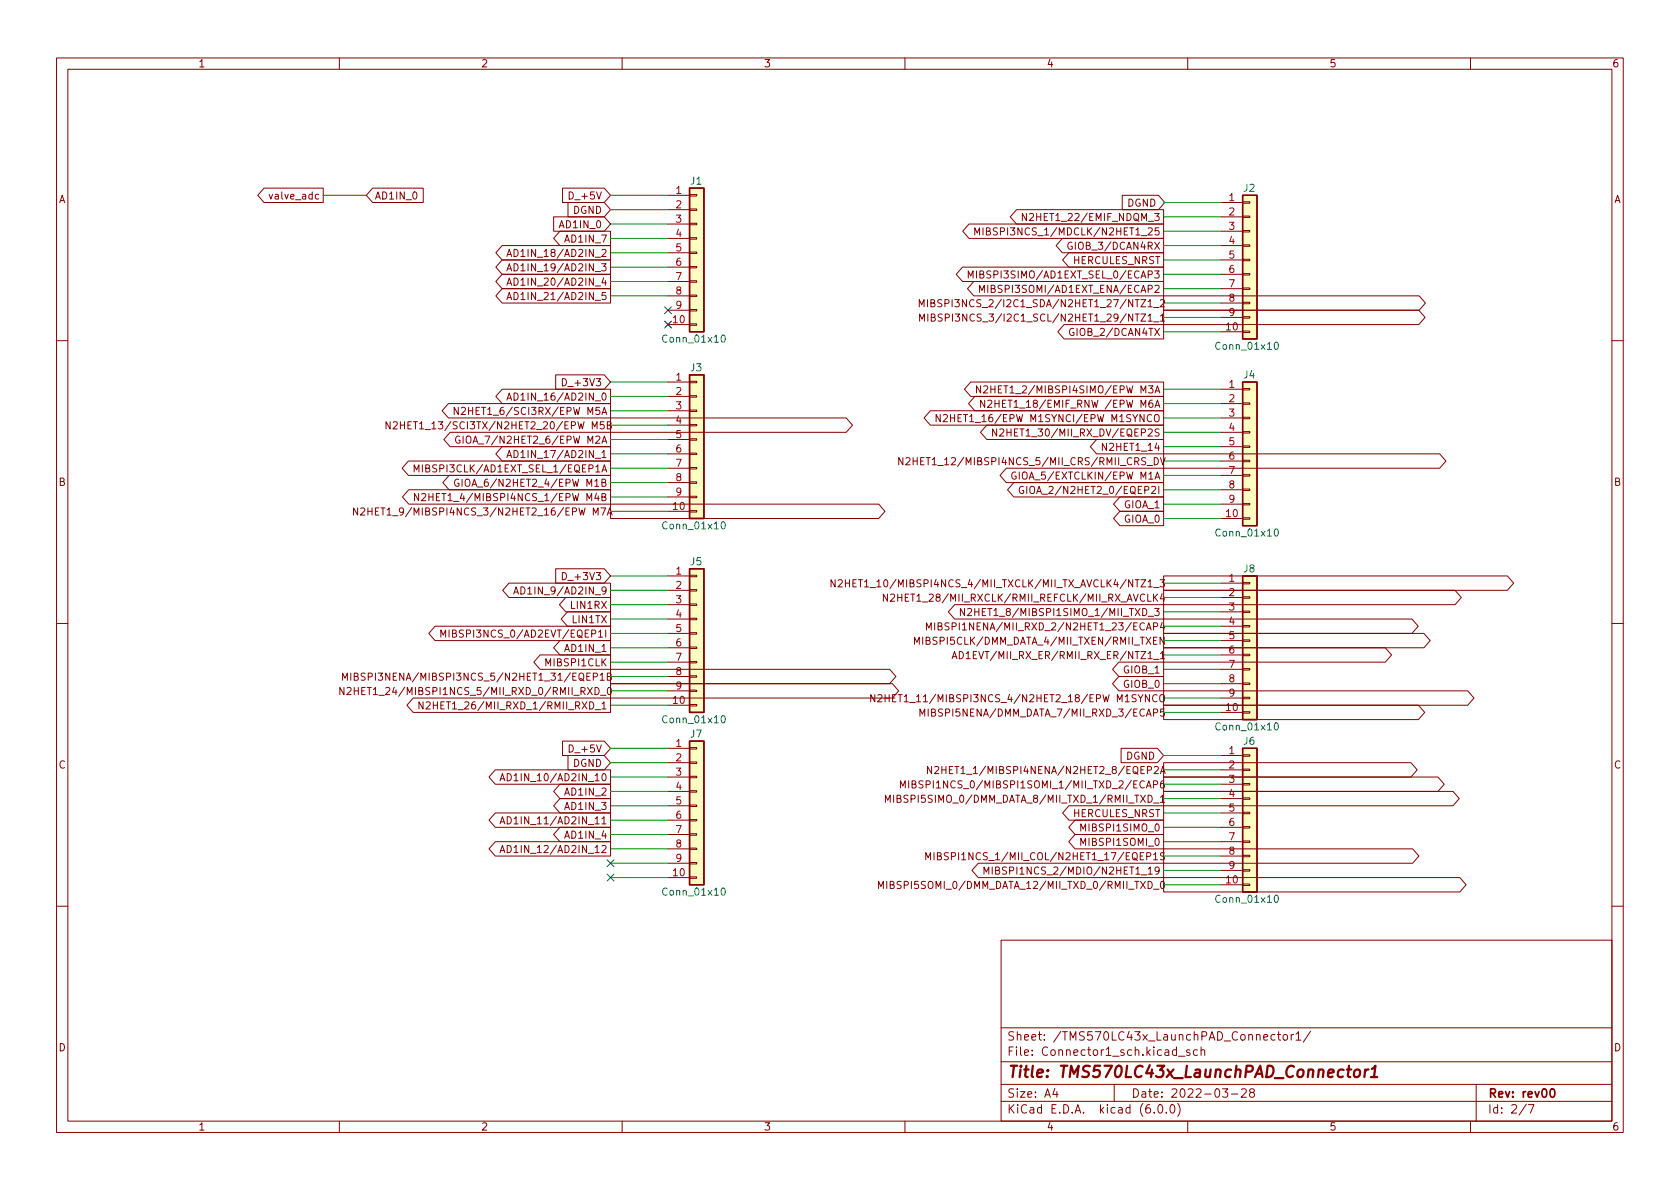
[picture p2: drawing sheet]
<svg xmlns="http://www.w3.org/2000/svg" width="297mm" height="210mm" viewBox="0 0 297 210" stroke-linecap="round" stroke-linejoin="round" font-family="sans-serif">
<g fill="none" stroke="#840000" stroke-width=".18">
<path d="M10 10.2h277v190.1h-277zM12 12.2h273v186.1h-273zM60 10.2v2M110 10.2v2M160 10.2v2M210 10.2v2M260 10.2v2M46.7 33.3h10.4v2.5h-10.4l-1.1-1.3zM47.6 34.4l.3 .8 .3-.8M65.9 33.3h8.9v2.5h-8.9l-1.1-1.3zM97.9 38.3h8.9l1.1 1.3-1.1 1.3h-8.9zM99.5 33.3h7.3l1.1 1.2-1.1 1.3h-7.3z"/>
<path d="M100.4 35.8h6.4l1.1 1.3-1.1 1.2h-6.4zM118.1 34.5h3.8M118.1 37.1h3.8M118.1 39.6h3.8M121.9 39.5h1.3v.2h-1.3zM121.9 37h1.3v.2h-1.3zM121.9 34.4h1.3v.3h-1.3zM171.3 39.6h34.4v2.6h-34.4l-1.1-1.3zM179.7 37.1h26v2.5h-26l-1.1-1.3zM181.5 37.7v1.3l-.7-1.3v1.3M182 37.9l.5-.2 .3 .4-.8 .9h.8M198.4 34.5h6.4l1.1 1.3-1.1 1.3h-6.4z"/>
<path d="M215.9 35.8h3.8M215.9 38.3h3.8M219.7 38.2h1.3v.3h-1.3zM219.7 35.7h1.3v.2h-1.3zM88.8 51h19.1v2.6h-19.1l-1.1-1.3zM88.8 48.5h19.1v2.5h-19.1l-1.1-1.2zM88.8 43.4h19.1v2.6h-19.1l-1.1-1.3zM88.8 46h19.1v2.5h-19.1l-1.1-1.3zM89.6 53l.4-1.3 .5 1.3M89.6 50.4l.4-1.2 .5 1.2M89.6 45.4l.4-1.3 .5 1.3M89.6 47.9l.4-1.3 .5 1.3"/>
<path d="M89.7 52.6h.6M89.7 50.1h.6M89.7 45h.6M89.7 47.5h.6M99 40.9h8.9v2.5h-8.9l-1.1-1.2zM118.1 57.4h3.8M118.1 42.2h3.8M118.1 44.7h3.8M118.1 47.2h3.8M118.1 49.8h3.8M118.1 52.3h3.8M118.1 54.9h3.8"/>
<path d="M121.9 57.3h1.3v.2h-1.3zM121.9 54.7h1.3v.3h-1.3zM121.9 52.2h1.3v.2h-1.3zM121.9 49.7h1.3v.2h-1.3zM121.9 47.1h1.3v.3h-1.3zM121.9 44.6h1.3v.2h-1.3zM121.9 42h1.3v.3h-1.3zM162.5 54.3v-1.3l.5 .9 .4-.9v1.3M162.6 56.8v-1.3l.4 .9 .4-.9v1.3M164 53v1.3M164 55.5v1.3M164.6 53.6l.5-.1 .2-.2-.1-.2-.6-.1v1.3h.5l.2-.2v-.3l-.3-.2"/>
<path d="M164.7 56.1h.5l.1-.2v-.3l-.6-.1v1.3h.4l.2-.1 .1-.3-.3-.3M166.5 53h-.5l-.2 .2 .1 .3 .6 .3v.3l-.2 .2-.5-.1M166.6 55.6l-.5-.1-.2 .1v.4l.6 .2 .1 .4-.3 .2-.4-.1M170.2 47.2h35.5v2.6h-35.5l-1.1-1.3zM171.2 49.2v-1.3l.4 .9 .4-.9v1.3M172.2 49.8h33.5v2.5h-33.5l-1.1-1.3zM172.3 41.6v-1.3l.5 .9 .4-.9v1.3M172.7 47.9v1.3M173.2 51.7v-1.3l.4 1 .4-1v1.3M173.8 40.3v1.3M174.4 40.9l.5-.1 .2-.2-.1-.2-.6-.1v1.3h.5l.2-.2v-.3l-.3-.2M187.8 42.2h17.9v2.5h-17.9l-1.1-1.3z"/>
<path d="M188.1 57.4h17.6v2.5h-17.6l-1.1-1.2zM189 44.7h16.7v2.5h-16.7l-1.1-1.2zM189.5 42.9a.59 .59 0 0 0-.7 .6 .59 .59 0 0 0 .7 .5l.1-.5h-.3M189.8 58.1a.59 .59 0 0 0-.7 .6 .59 .59 0 0 0 .7 .6l.1-.5h-.3M205.7 54.9h45.2l1.1 1.2-1.1 1.3h-45.2zM205.7 52.3h45.2l1.1 1.3-1.1 1.3h-45.2zM215.9 58.7h3.8M215.9 40.9h3.8M215.9 43.4h3.8M215.9 46h3.8M215.9 48.5h3.8M215.9 51h3.8"/>
<path d="M215.9 53.6h3.8M215.9 56.1h3.8M219.7 58.5h1.3v.3h-1.3zM219.7 56h1.3v.3h-1.3zM219.7 53.5h1.3v.2h-1.3zM219.7 50.9h1.3v.3h-1.3zM219.7 48.4h1.3v.2h-1.3zM219.7 45.8h1.3v.3h-1.3zM219.7 43.3h1.3v.3h-1.3zM219.7 40.8h1.3v.2h-1.3zM10 60.2h2M69 74.6v1.2l-.7-1.2v1.2"/>
<path d="M69.5 74.7l.5-.1 .3 .3-.8 .9h.8M70.8 75.2h.7M70.8 74.6v1.2M71.5 74.6v1.2M72.1 75.2h.4M72.7 74.6h-.6v1.2h.6M79.3 71.4h28.6v2.5h-28.6l-1.1-1.3zM79.6 76.4h28.3v2.6h-28.3l-1.1-1.3zM81 72v1.3l-.7-1.3v1.3M81.3 77.2a.59 .59 0 0 0-.8 .5 .59 .59 0 0 0 .8 .6v-.5h-.2M81.6 72.2l.5-.2 .2 .4-.8 .9h.8M81.9 77.1v1.3"/>
<path d="M82.6 77.2l.1-.1a.43 .43 0 0 1 .6 .4v.5a.42 .42 0 0 1-.5 .4 .42 .42 0 0 1-.4-.4v-.5zM88.8 68.8h19.1v2.6h-19.1l-1.1-1.3zM88.8 79h19.1v2.5h-19.1l-1.1-1.2zM89.6 70.8l.4-1.3 .5 1.3M89.7 70.4h.6M98.3 66.3h8.5l1.1 1.3-1.1 1.2h-8.5zM99.4 67a.64 .64 0 0 1 .8 .6 .64 .64 0 0 1-.8 .6zM107.9 73.9h41.7l1.1 1.3-1.1 1.2h-41.7zM118.1 67.6h3.8M118.1 70.1h3.8M118.1 72.6h3.8M118.1 75.2h3.8"/>
<path d="M118.1 77.7h3.8M121.9 77.6h1.3v.2h-1.3zM121.9 75.1h1.3v.2h-1.3zM121.9 72.5h1.3v.3h-1.3zM121.9 70h1.3v.2h-1.3zM121.9 67.4h1.3v.3h-1.3zM164.5 72.6h41.2v2.6h-41.2l-1.1-1.3zM166.2 73.3v1.3l-.7-1.3v1.3M166.8 73.4l.5-.1 .2 .4-.8 .9h.8M168.1 73.9h.7M168.1 73.3v1.3M171.6 67.6h34.1v2.5h-34.1l-1.1-1.3z"/>
<path d="M172.4 70.1h33.3v2.5h-33.3l-1.2-1.2zM173.4 68.2v1.3l-.7-1.3v1.3M173.9 68.3l.5-.1 .2 .4-.7 .9h.7M174.1 70.8v1.2l-.7-1.2v1.2M174.5 75.2h31.2v2.5h-31.2l-1.1-1.3zM174.6 70.9l.5-.1 .3 .3-.8 .9h.8M175.2 68.8h.7M175.2 68.2v1.3M176.2 75.8v1.3l-.7-1.3v1.3M176.8 76l.4-.2 .3 .4-.8 .9h.8M193.9 77.7h11.8v2.6h-11.8l-1.1-1.3zM195.6 78.4v1.3l-.7-1.3v1.3"/>
<path d="M215.9 68.8h3.8M215.9 71.4h3.8M215.9 73.9h3.8M215.9 76.4h3.8M215.9 79h3.8M219.7 78.9h1.3v.2h-1.3zM219.7 76.3h1.3v.3h-1.3zM219.7 73.8h1.3v.2h-1.3zM219.7 71.2h1.3v.3h-1.3zM219.7 68.7h1.3v.3h-1.3zM285 60.2h2M63.2 89.8v1.3l-.7-1.3v1.3"/>
<path d="M63.8 89.9l.5-.1 .2 .4-.8 .9h.8M65 90.4h.8M65 89.8v1.3M65.8 89.8v1.3M66.4 90.4h.4M67 89.8h-.6v1.3h.6M72.2 81.5h35.7v2.6h-35.7l-1.1-1.3zM72.3 86.6h35.6v2.5h-35.6l-1.1-1.2zM73.2 83.5v-1.3l.5 .9 .4-.9v1.3M74 87.3v1.2l-.7-1.2v1.2M74.6 87.4l.4-.1 .3 .3-.8 .9h.8M74.7 82.2v1.3"/>
<path d="M75.8 87.9h.8M75.8 87.3v1.2M79.4 84.1h28.5v2.5h-28.5l-1.1-1.3zM81.1 84.8a.59 .59 0 0 0-.7 .6 .59 .59 0 0 0 .7 .5l.1-.4h-.3M81.7 84.7v1.3M82.4 84.8l.1-.1a.43 .43 0 0 1 .6 .5v.4a.42 .42 0 0 1-.4 .4 .42 .42 0 0 1-.5-.4v-.4zM89.6 80.9l.4-1.2 .5 1.2M89.7 80.6h.6M107.9 89.1h47.5l1.1 1.3-1.1 1.3h-47.5zM118.1 90.4h3.8M118.1 80.3h3.8M118.1 82.8h3.8"/>
<path d="M118.1 85.3h3.8M118.1 87.9h3.8M121.9 90.3h1.3v.2h-1.3zM121.9 87.8h1.3v.2h-1.3zM121.9 85.2h1.3v.3h-1.3zM121.9 82.7h1.3v.2h-1.3zM121.9 80.1h1.3v.3h-1.3zM159.6 80.9v1.3l-.7-1.3v1.3M160.2 81l.5-.1 .2 .4-.8 .9h.8M161.4 81.5h.8M161.4 80.9v1.3M162.2 80.9v1.3"/>
<path d="M177.9 82.8h27.8v2.5h-27.8l-1.1-1.2zM179.3 85.3h26.4v2.6h-26.4l-1.2-1.3zM179.6 83.5a.59 .59 0 0 0-.7 .6 .59 .59 0 0 0 .7 .6l.1-.5h-.3M180.9 86.1a.59 .59 0 0 0-.7 .5 .59 .59 0 0 0 .7 .6l.1-.5h-.2M181.5 86v1.3M182.1 86.2l.3-.2a.43 .43 0 0 1 .5 .4v.5a.42 .42 0 0 1-.4 .4 .42 .42 0 0 1-.4-.4zM198 87.9h7.7v2.5h-7.7l-1.1-1.3zM198 90.4h7.7v2.6h-7.7l-1.1-1.3zM205.7 80.3h48.8l1.2 1.2-1.2 1.3h-48.8zM215.9 91.7h3.8M215.9 81.5h3.8M215.9 84.1h3.8"/>
<path d="M215.9 86.6h3.8M215.9 89.1h3.8M219.7 91.6h1.3v.2h-1.3zM219.7 89h1.3v.3h-1.3zM219.7 86.5h1.3v.2h-1.3zM219.7 83.9h1.3v.3h-1.3zM219.7 81.4h1.3v.3h-1.3zM10 110.2h2M62 119v1.3M62.6 119.6h.6l.1-.2-.1-.3-.6-.1v1.3h.5l.2-.1 .1-.3-.3-.3M64.6 119.1l-.5-.1-.3 .3 .2 .3 .5 .2v.4l-.2 .1-.5-.1M76.9 110.7h31v2.6h-31l-1.1-1.3z"/>
<path d="M77.9 112.7v-1.3l.5 .9 .4-.9v1.3M79.4 111.4v1.3M90 103.1h17.9v2.6h-17.9l-1.1-1.3zM90.8 105.1l.5-1.3 .4 1.3M90.9 104.7h.7M95.5 115.8h12.4v2.6h-12.4l-1.1-1.3zM98.3 100.6h8.5l1.1 1.2-1.1 1.3h-8.5zM99 113.3h8.9v2.5h-8.9l-1.1-1.3zM99.4 101.2a.64 .64 0 0 1 .8 .7 .64 .64 0 0 1-.8 .6zM100 105.7h7.9v2.5h-7.9l-1.1-1.3zM100.3 108.2h7.6v2.5h-7.6l-1.1-1.2zM107.9 118.4h49.4l1.1 1.2-1.1 1.3h-49.4z"/>
<path d="M118.1 101.8h3.8M118.1 104.4h3.8M118.1 106.9h3.8M118.1 109.5h3.8M118.1 112h3.8M118.1 114.5h3.8M118.1 117.1h3.8M118.1 119.6h3.8M121.9 119.5h1.3v.3h-1.3zM121.9 117h1.3v.2h-1.3zM121.9 114.4h1.3v.3h-1.3zM121.9 111.9h1.3v.2h-1.3z"/>
<path d="M121.9 109.3h1.3v.3h-1.3zM121.9 106.8h1.3v.3h-1.3zM121.9 104.3h1.3v.2h-1.3zM121.9 101.7h1.3v.3h-1.3zM147.7 102.5v1.3l-.8-1.3v1.3M148.2 102.6l.5-.1 .2 .4-.8 .9h.8M149.5 103.1h.7M149.5 102.5v1.3M150.2 102.5v1.3M150.8 103.1h.4M151.4 102.5h-.6v1.3h.6M156.9 105.1v1.2l-.7-1.2v1.2"/>
<path d="M157.5 105.2l.4-.1 .3 .3-.8 .9h.8M158.7 105.7h.8M158.7 105.1v1.2M161.7 113.9v-1.2l.4 .9 .4-.9v1.2M163.1 112.7v1.2M163.7 113.3l.6-.1 .1-.2v-.2l-.7-.1v1.2h.5l.2-.1 .1-.3-.3-.2M163.8 111.4v-1.3l.4 .9 .5-.9v1.3M165.3 110.1v1.3M165.9 110.7h.5l.1-.2v-.2l-.6-.2v1.3h.4l.2-.1 .1-.3-.3-.3M167.8 110.2l-.5-.1-.2 .3 .1 .3 .5 .2v.4l-.1 .1-.5-.1M168.3 116.5l.5-1.3 .4 1.3M168.5 116.1h.6"/>
<path d="M168.8 106.9h36.9v2.6h-36.9l-1.1-1.3zM169.6 115.2a.64 .64 0 0 1 .7 .6 .64 .64 0 0 1-.7 .7zM170.5 107.6v1.3l-.7-1.3v1.3M170.8 115.6l.4-.4v1.3M170.8 116.5h.7M171.1 107.7l.5-.1 .2 .4-.8 .9h.8M172.3 108.2h.8M172.3 107.6v1.3M197.8 119.6h7.9v2.6h-7.9l-1.1-1.3zM197.8 117.1h7.9v2.5h-7.9l-1.1-1.2zM205.7 101.8h60.8l1.1 1.3-1.1 1.3h-60.8zM205.7 112h46.1l1.1 1.3-1.1 1.2h-46.1z"/>
<path d="M205.7 104.4h51.6l1.1 1.3-1.1 1.2h-51.6zM205.7 109.5h43.9l1.2 1.2-1.2 1.3h-43.9zM205.7 114.5h39.2l1.1 1.3-1.1 1.3h-39.2zM215.9 103.1h3.8M215.9 105.7h3.8M215.9 108.2h3.8M215.9 110.7h3.8M215.9 113.3h3.8M215.9 115.8h3.8M215.9 118.4h3.8M219.7 118.2h1.3v.3h-1.3zM219.7 115.7h1.3v.2h-1.3z"/>
<path d="M219.7 113.2h1.3v.2h-1.3zM219.7 110.6h1.3v.3h-1.3zM219.7 108.1h1.3v.2h-1.3zM219.7 105.5h1.3v.3h-1.3zM219.7 103h1.3v.2h-1.3zM285 110.2h2M60.6 120.3v-1.3l.4 .9 .4-.9v1.3M60.8 121.6v1.2l-.7-1.2v1.2M61.4 121.7l.4-.1 .3 .3-.8 .9h.8M62.6 122.2h.8M62.6 121.6v1.2M63.4 121.6v1.2"/>
<path d="M64 122.2h.4M64.6 121.6h-.6v1.2h.6M73.1 123.4h34.8v2.6h-34.8l-1.2-1.3zM74.8 124.1v1.3l-.7-1.3v1.3M75.3 124.2l.5-.1 .3 .4-.8 .9h.8M76.6 124.7h.7M76.6 124.1v1.3M87.6 136.1h20.3v2.6h-20.3l-1.1-1.3zM88.4 138.1l.4-1.3 .5 1.3M88.5 137.7h.6M89.7 136.8a.64 .64 0 0 1 .7 .6 .64 .64 0 0 1-.7 .7zM99 138.7h8.9v2.5h-8.9l-1.1-1.3z"/>
<path d="M99.5 131.1h7.3l1.1 1.2-1.1 1.3h-7.3zM100.4 133.6h6.4l1.1 1.3-1.1 1.2h-6.4zM107.9 120.9h49.9l1.1 1.3-1.1 1.2h-49.9zM118.1 132.3h3.8M118.1 134.9h3.8M118.1 137.4h3.8M118.1 139.9h3.8M118.1 124.7h3.8M118.1 122.2h3.8M121.9 139.8h1.3v.3h-1.3zM121.9 137.3h1.3v.2h-1.3zM121.9 134.7h1.3v.3h-1.3z"/>
<path d="M121.9 132.2h1.3v.3h-1.3zM121.9 124.6h1.3v.2h-1.3zM121.9 122h1.3v.3h-1.3zM154.7 122.8v1.3l-.8-1.3v1.3M155.2 123l.5-.2 .2 .4-.7 .9h.7M156.5 123.4h.7M156.5 122.8v1.3M157.2 122.8v1.3M157.8 123.4h.4M158.4 122.8h-.6v1.3h.6M159.2 139.3v-1.2l.4 .9 .5-.9v1.2M160.7 138.1v1.2"/>
<path d="M161.3 138.7l.5-.1 .1-.2v-.2l-.6-.1v1.2h.5l.1-.1 .1-.3-.3-.2M162.7 126.6v-1.2l.4 .9 .4-.9v1.2M163.2 138.1h-.5l-.2 .1v.4l.6 .2 .1 .3-.2 .2h-.5M164.1 125.4v1.2M164.7 135.5v1.3l-.7-1.3v1.3M164.7 126l.6-.1 .1-.2-.1-.2-.6-.1v1.2h.5l.2-.1v-.3l-.3-.2M165.3 135.7l.4-.2 .3 .4-.8 .9h.8M166.5 136.1h.8M166.5 135.5v1.3M167.3 135.5v1.3M198.2 132.3h6.4l1.1 1.3-1.1 1.3h-6.4zM205.7 122.2h53.8l1.1 1.2-1.1 1.3h-53.8z"/>
<path d="M205.7 139.9h51.2l1.1 1.3-1.1 1.3h-51.2zM205.7 134.9h43.8l1.1 1.2-1.1 1.3h-43.8zM205.7 124.7h45.1l1.1 1.3-1.1 1.2h-45.1zM205.7 137.4h48.5l1.2 1.3-1.2 1.2h-48.5zM215.9 133.6h3.8M215.9 136.1h3.8M215.9 138.7h3.8M215.9 126h3.8M215.9 120.9h3.8M215.9 123.4h3.8M219.7 138.6h1.3v.2h-1.3zM219.7 136h1.3v.3h-1.3z"/>
<path d="M219.7 133.5h1.3v.2h-1.3zM219.7 125.9h1.3v.2h-1.3zM219.7 123.3h1.3v.3h-1.3zM219.7 120.8h1.3v.2h-1.3zM87.6 148.8h20.3v2.6h-20.3l-1.1-1.3zM87.6 143.8h20.3v2.5h-20.3l-1.1-1.3zM88.4 150.8l.4-1.3 .5 1.3M88.4 145.7l.4-1.3 .5 1.3M88.5 150.4h.6M88.5 145.3h.6M89.7 149.5a.64 .64 0 0 1 .7 .6 .64 .64 0 0 1-.7 .7zM89.7 144.4a.64 .64 0 0 1 .7 .7 .64 .64 0 0 1-.7 .6z"/>
<path d="M99 141.2h8.9v2.6h-8.9l-1.1-1.3zM99 146.3h8.9v2.5h-8.9l-1.1-1.2zM118.1 155.2h3.8M118.1 142.5h3.8M118.1 145h3.8M118.1 147.6h3.8M118.1 150.1h3.8M118.1 152.6h3.8M121.9 155.1h1.3v.2h-1.3zM121.9 152.5h1.3v.3h-1.3zM121.9 150h1.3v.2h-1.3zM121.9 147.4h1.3v.3h-1.3z"/>
<path d="M121.9 144.9h1.3v.3h-1.3zM121.9 142.4h1.3v.2h-1.3zM155.3 157.1v-1.2l.5 .9 .4-.9v1.2M156.5 141.9v-1.3l.5 .9 .4-.9v1.3M156.8 155.9v1.2M157.4 156.5l.5-.1 .2-.2-.1-.2-.6-.1v1.2h.5l.2-.1v-.3l-.3-.2M158 140.6v1.3M158.6 141.2h.6l.1-.2-.1-.3-.6-.1v1.3h.5l.2-.1v-.3l-.3-.3M163.7 152v-1.2l.4 .9 .4-.9v1.2M165.1 150.8v1.2M165.7 151.4l.6-.1 .1-.2-.1-.2-.6-.1v1.2h.5l.2-.1 .1-.3-.3-.2M167.7 150.8h-.5l-.2 .2 .1 .3 .5 .3v.3l-.2 .1h-.4"/>
<path d="M173 152.6h32.7v2.6h-32.7l-1.1-1.3zM174 154.6v-1.3l.4 .9 .4-.9v1.3M175.4 153.3v1.3M176 153.9h.6l.1-.2-.1-.3-.6-.1v1.3h.5l.2-.1 .1-.3-.3-.3M189 142.5h16.7v2.5h-16.7l-1.1-1.2zM190.1 147.6h15.6v2.5h-15.6l-1.1-1.3zM190.1 145h15.6v2.6h-15.6l-1.1-1.3zM191.1 149.5v-1.3l.4 .9 .4-.9v1.3M191.1 147v-1.3l.4 .9 .4-.9v1.3M205.7 155.2h52.4l1.1 1.3-1.1 1.2h-52.4zM205.7 150.1h44.1l1.1 1.3-1.1 1.2h-44.1zM215.9 156.5h3.8"/>
<path d="M215.9 141.2h3.8M215.9 143.8h3.8M215.9 146.3h3.8M215.9 148.8h3.8M215.9 151.4h3.8M215.9 153.9h3.8M219.7 156.3h1.3v.3h-1.3zM219.7 153.8h1.3v.2h-1.3zM219.7 151.3h1.3v.2h-1.3zM219.7 148.7h1.3v.3h-1.3zM219.7 146.2h1.3v.2h-1.3zM219.7 143.6h1.3v.3h-1.3z"/>
<path d="M219.7 141.1h1.3v.2h-1.3zM10 160.2h2M177 166.3h108v32h-108zM285 160.2h2M60 198.3v2M110 198.3v2M160 198.3v2M177 194.8h108M177 191.8h108M177 187.8h108M177 181.8h108M186.5 192.5l-.4 1h1"/>
<path d="M186.9 193v1M197 191.8v3M204.1 196.7v.1M204.9 195.4l.2-.1a.81 .81 0 0 1 .6 .7 .81 .81 0 0 1-.3 .8h-.2a.81 .81 0 0 1-.6-.6 .81 .81 0 0 1 .3-.8zM206.2 196.7v.1M207.1 195.4l.1-.1a.81 .81 0 0 1 .6 .7 .81 .81 0 0 1-.3 .8h-.1a.81 .81 0 0 1-.6-.6 .81 .81 0 0 1 .3-.8zM208.2 195.1a1.72 1.72 0 0 1 0 2.3M208.4 186.8h1.1M210 198.3v2M210.4 185.7l-.4-.1-.2 .2 .1 .3 .5 .1v.4h-.6M211.7 185.7l-.4-.1-.3 .3v.4l.1 .3h.6M212.4 185.8l.2-.2 .3 .1 .1 .9"/>
<path d="M212.4 185.1v1.5M216.1 192.5h1l-.5 .6 .4 .1v.7l-.2 .1h-.4l-.3-.1M217.7 193.5h1.2M219.5 192.7l.6-.2 .2 .2 .1 .3-1 1h1M221.2 193.2l-.3-.3 .1-.2 .2-.2 .4 .1 .2 .2-.1 .2-.6 .2-.2 .3 .1 .4 .2 .1h.4l.2-.3-.1-.4-.2-.1M225.4 183l-.4-.1-.3 .3v.4l.2 .3h.5M225.9 182.9h.5M226.1 182.4v1.3l.3 .2M227 183l.4-.1 .2 .3v.4l-.2 .3h-.4l-.1-.3v-.4zM228.3 182.9v1M228.7 182.9l-.3 .1-.1 .2M229.1 182.9l.5-.5v1.5"/>
<path d="M229.1 183.9h.9M231.7 182.4l-1.3 1.9M260 198.3v2M261 191.8v6.5M269.9 195.3l-1.3 1.9M270.2 195.3h1l-.6 1.5"/>
</g>
<path d="M274.3 192.6l.1-.1a.81 .81 0 0 1 .6 .7 .81 .81 0 0 1-.3 .8h-.1a.82 .82 0 0 1-.6-.6 .82 .82 0 0 1 .3-.8z" fill="none" stroke="#840000" stroke-width=".3"/>
<path d="M239.6 189.3a.52 .52 0 0 1 .5-.2 .52 .52 0 0 1 .4 .4l-.1 .6a.55 .55 0 0 1-.5 .4 .55 .55 0 0 1-.5-.4zM241.4 189.1l-.2 1.4M242 189.1l-.4 .1-.3 .3M242.4 190.5h1.1M242.5 189l.7-.5-.3 2" fill="none" stroke="#840000" stroke-width=".4"/>
<g fill="#ffffc2" stroke="#ffffc2" stroke-width=".18">
<path d="M219.7 132.3h2.5v25.4h-2.5z"/>
<path d="M121.9 131.1h2.6v25.4h-2.6z"/>
<path d="M121.9 100.6h2.6v25.4h-2.6z"/>
<path d="M219.7 101.8h2.5v25.4h-2.5z"/>
<path d="M121.9 66.3h2.6v25.4h-2.6z"/>
<path d="M121.9 33.3h2.6v25.4h-2.6z"/>
<path d="M219.7 67.6h2.5v25.4h-2.5z"/>
<path d="M219.7 34.5h2.5v25.4h-2.5z"/>
</g>
<path d="M121.9 33.3h2.6v25.4h-2.6zM219.7 34.5h2.5v25.4h-2.5zM121.9 66.3h2.6v25.4h-2.6zM219.7 67.6h2.5v25.4h-2.5zM121.9 100.6h2.6v25.4h-2.6zM219.7 101.8h2.5v25.4h-2.5zM121.9 131.1h2.6v25.4h-2.6zM219.7 132.3h2.5v25.4h-2.5z" fill="none" stroke="#840000" stroke-width=".25"/>
<path d="M127.7 59.3l.1-.1a.68 .68 0 0 1 .4 .7 .68 .68 0 0 1-.4 .6 .84 .84 0 0 1-.1-1.2zM225.5 60.6l.1-.1a.68 .68 0 0 1 .4 .6 .68 .68 0 0 1-.4 .7 .84 .84 0 0 1-.1-1.2zM127.7 92.3h.1a.68 .68 0 0 1 .4 .6 .68 .68 0 0 1-.4 .6 .84 .84 0 0 1-.1-1.2zM225.5 93.6l.1-.1a.68 .68 0 0 1 .4 .7 .68 .68 0 0 1-.4 .6 .84 .84 0 0 1-.1-1.2zM127.7 126.6h.1a.68 .68 0 0 1 .4 .6 .68 .68 0 0 1-.4 .6 .84 .84 0 0 1-.1-1.2zM225.5 127.9l.1-.1a.68 .68 0 0 1 .4 .7 .68 .68 0 0 1-.4 .6 .84 .84 0 0 1-.1-1.2zM127.7 157.1l.1-.1a.68 .68 0 0 1 .4 .7 .68 .68 0 0 1-.4 .6 .84 .84 0 0 1-.1-1.2zM225.5 158.4l.1-.1a.68 .68 0 0 1 .4 .6 .68 .68 0 0 1-.4 .7 .84 .84 0 0 1-.1-1.2z" fill="none" stroke="#006464" stroke-width=".18"/>
<g fill="none" stroke="#009600" stroke-width=".18">
<path d="M57.1 34.5h7.7M107.9 39.6h10.2M107.9 37.1h10.2M107.9 34.5h10.2M205.7 35.8h10.2M205.7 38.3h10.2M107.9 44.7h10.2M107.9 42.2h10.2M107.9 49.8h10.2M107.9 47.2h10.2M107.9 52.3h10.2M205.7 51h10.2"/>
<path d="M205.7 46h10.2M205.7 40.9h10.2M205.7 48.5h10.2M205.7 43.4h10.2M205.7 53.6h10.2M205.7 56.1h10.2M205.7 58.7h10.2M107.9 70.1h10.2M107.9 72.6h10.2M107.9 75.2h10.2M107.9 67.6h10.2M107.9 77.7h10.2"/>
<path d="M205.7 76.4h10.2M205.7 73.9h10.2M205.7 71.4h10.2M205.7 68.8h10.2M205.7 79h10.2M107.9 80.3h10.2M107.9 85.3h10.2M107.9 90.4h10.2M107.9 87.9h10.2M107.9 82.8h10.2M205.7 84.1h10.2M205.7 81.5h10.2"/>
<path d="M205.7 89.1h10.2M205.7 91.7h10.2M205.7 86.6h10.2M107.9 101.8h10.2M107.9 119.6h10.2M107.9 117.1h10.2M107.9 112h10.2M107.9 106.9h10.2M107.9 109.5h10.2M107.9 114.5h10.2M107.9 104.4h10.2M205.7 118.4h10.2"/>
<path d="M205.7 108.2h10.2M205.7 113.3h10.2M205.7 110.7h10.2M205.7 115.8h10.2M205.7 105.7h10.2M205.7 103.1h10.2M107.9 132.3h10.2M107.9 134.9h10.2M107.9 137.4h10.2M107.9 139.9h10.2M107.9 124.7h10.2M107.9 122.2h10.2"/>
<path d="M205.7 133.6h10.2M205.7 126h10.2M205.7 136.1h10.2M205.7 138.7h10.2M205.7 123.4h10.2M205.7 120.9h10.2M107.9 147.6h10.2M107.9 150.1h10.2M107.9 155.2h10.2M107.9 152.6h10.2M107.9 145h10.2M107.9 142.5h10.2"/>
<path d="M205.7 143.8h10.2M205.7 141.2h10.2M205.7 153.9h10.2M205.7 156.5h10.2M205.7 148.8h10.2M205.7 151.4h10.2M205.7 146.3h10.2"/>
</g>
<path d="M117.5 54.2l1.2 1.3M117.5 56.8l1.2 1.2M118.7 54.2l-1.2 1.3M118.7 56.8l-1.2 1.2M107.3 152l1.3 1.3M107.3 154.6l1.3 1.2M108.6 152l-1.3 1.3M108.6 154.6l-1.3 1.2" fill="none" stroke="#000084" stroke-width=".18"/>
<text font-size="2.8" fill="#840000" x="178" y="190.6">Title: TMS570LC43x_LaunchPAD_Connector1</text>
<g font-size="2.1" fill="#840000">
<text x="178" y="184">Sheet: /TMS570LC43x_LaunchPAD_Connector1/</text>
<text x="178" y="186.7">File: Connector1_sch.kicad_sch</text>
<text x="178" y="196.9">KiCad E.D.A. kicad (6.0.0)</text>
<text x="178" y="194.1">Size: A4</text>
<text x="200" y="194.1">Date: 2022-03-28</text>
<text x="263" y="194.1">Rev: rev00</text>
<text x="263" y="196.9">Id: 2/7</text>
</g>
<g font-size="1.8" fill="#840000">
<text x="35" y="11.9">1</text>
<text x="85" y="11.9">2</text>
<text x="135" y="11.9">3</text>
<text x="185" y="11.9">4</text>
<text x="235" y="11.9">5</text>
<text x="285" y="11.9">6</text>
<text x="10.3" y="35.9">A</text>
<text x="48.2" y="35.3">valve_adc</text>
<text x="66.2" y="35.3">AD1IN_0</text>
<text x="101.1" y="35.3">D_+5V</text>
<text x="285.3" y="35.9">A</text>
<text x="99.2" y="40.3">AD1IN_0</text>
<text x="101.3" y="37.8">DGND</text>
<text x="175.4" y="41.6">MIBSPI3NCS_1/MDCLK/N2HET1_25</text>
<text x="182.5" y="39.1">N2HET1_22/EMIF_NDQM_3</text>
<text x="199.3" y="36.5">DGND</text>
<text x="91.5" y="45.4">AD1IN_18/AD2IN_2</text>
<text x="91.5" y="48">AD1IN_19/AD2IN_3</text>
<text x="100.2" y="42.9">AD1IN_7</text>
<text x="189.7" y="44.2">GIOB_3/DCAN4RX</text>
<text x="189.7" y="46.7">HERCULES_NRST</text>
<text x="91.5" y="53">AD1IN_21/AD2IN_5</text>
<text x="91.5" y="50.5">AD1IN_20/AD2IN_4</text>
<text x="173.4" y="49.2">MIBSPI3SIMO/AD1EXT_SEL_0/ECAP3</text>
<text x="175.1" y="51.8">MIBSPI3SOMI/AD1EXT_ENA/ECAP2</text>
<text x="167.4" y="54.3">MIBSPI3NCS_2/I2C1_SDA/N2HET1_27/NTZ1_2</text>
<text x="167.6" y="56.9">MIBSPI3NCS_3/I2C1_SCL/N2HET1_29/NTZ1_1</text>
<text x="189.9" y="59.4">GIOB_2/DCAN4TX</text>
<text x="91.5" y="70.8">AD1IN_16/AD2IN_0</text>
<text x="100.1" y="68.3">D_+3V3</text>
<text x="175.7" y="69.6">N2HET1_2/MIBSPI4SIMO/EPW M3A</text>
<text x="73" y="75.9">N2HET1_13/SCI3TX/N2HET2_20/EPW M5B</text>
<text x="83.1" y="73.4">N2HET1_6/SCI3RX/EPW M5A</text>
<text x="168.9" y="74.6">N2HET1_16/EPW M1SYNCI/EPW M1SYNCO</text>
<text x="176.4" y="72.1">N2HET1_18/EMIF_RNW /EPW M6A</text>
<text x="178.1" y="77.2">N2HET1_30/MII_RX_DV/EQEP2S</text>
<text x="75.2" y="83.5">MIBSPI3CLK/AD1EXT_SEL_1/EQEP1A</text>
<text x="83" y="78.4">GIOA_7/N2HET2_6/EPW M2A</text>
<text x="91.5" y="81">AD1IN_17/AD2IN_1</text>
<text x="163.2" y="82.3">N2HET1_12/MIBSPI4NCS_5/MII_CRS/RMII_CRS_DV</text>
<text x="195.5" y="79.7">N2HET1_14</text>
<text x="10.3" y="85.9">B</text>
<text x="76.7" y="88.6">N2HET1_4/MIBSPI4NCS_1/EPW M4B</text>
<text x="83" y="86.1">GIOA_6/N2HET2_4/EPW M1B</text>
<text x="180.7" y="84.8">GIOA_5/EXTCLKIN/EPW M1A</text>
<text x="182.7" y="87.3">GIOA_2/N2HET2_0/EQEP2I</text>
<text x="198.8" y="89.9">GIOA_1</text>
<text x="285.3" y="85.9">B</text>
<text x="67.4" y="91.1">N2HET1_9/MIBSPI4NCS_3/N2HET2_16/EPW M7A</text>
<text x="198.8" y="92.4">GIOA_0</text>
<text x="92.4" y="105.1">AD1IN_9/AD2IN_9</text>
<text x="100.1" y="102.6">D_+3V3</text>
<text x="101.2" y="107.7">LIN1RX</text>
<text x="152.3" y="103.8">N2HET1_10/MIBSPI4NCS_4/MII_TXCLK/MII_TX_AVCLK4/NTZ1_3</text>
<text x="159.6" y="106.4">N2HET1_28/MII_RXCLK/RMII_REFCLK/MII_RX_AVCLK4</text>
<text x="80.3" y="112.7">MIBSPI3NCS_0/AD2EVT/EQEP1I</text>
<text x="101.4" y="110.2">LIN1TX</text>
<text x="167.9" y="111.5">MIBSPI1NENA/MII_RXD_2/N2HET1_23/ECAP4</text>
<text x="173" y="108.9">N2HET1_8/MIBSPI1SIMO_1/MII_TXD_3</text>
<text x="96.8" y="117.8">MIBSPI1CLK</text>
<text x="100.2" y="115.3">AD1IN_1</text>
<text x="164.4" y="114">MIBSPI5CLK/DMM_DATA_4/MII_TXEN/RMII_TXEN</text>
<text x="171.4" y="116.5">AD1EVT/MII_RX_ER/RMII_RX_ER/NTZ1_1</text>
<text x="198.8" y="119.1">GIOB_1</text>
<text x="64.9" y="122.9">N2HET1_24/MIBSPI1NCS_5/MII_RXD_0/RMII_RXD_0</text>
<text x="65.2" y="120.4">MIBSPI3NENA/MIBSPI3NCS_5/N2HET1_31/EQEP1B</text>
<text x="77.2" y="125.4">N2HET1_26/MII_RXD_1/RMII_RXD_1</text>
<text x="159.2" y="124.2">N2HET1_11/MIBSPI3NCS_4/N2HET2_18/EPW M1SYNCO</text>
<text x="198.8" y="121.6">GIOB_0</text>
<text x="165.5" y="126.7">MIBSPI5NENA/DMM_DATA_7/MII_RXD_3/ECAP5</text>
<text x="10.3" y="135.9">C</text>
<text x="101.1" y="133.1">D_+5V</text>
<text x="101.3" y="135.6">DGND</text>
<text x="168" y="136.9">N2HET1_1/MIBSPI4NENA/N2HET2_8/EQEP2A</text>
<text x="199.1" y="134.3">DGND</text>
<text x="285.3" y="135.9">C</text>
<text x="90.5" y="138.1">AD1IN_10/AD2IN_10</text>
<text x="100.2" y="143.2">AD1IN_3</text>
<text x="100.2" y="140.7">AD1IN_2</text>
<text x="159.9" y="141.9">MIBSPI5SIMO_0/DMM_DATA_8/MII_TXD_1/RMII_TXD_1</text>
<text x="163.6" y="139.4">MIBSPI1NCS_0/MIBSPI1SOMI_1/MII_TXD_2/ECAP6</text>
<text x="90.5" y="145.8">AD1IN_11/AD2IN_11</text>
<text x="100.2" y="148.3">AD1IN_4</text>
<text x="189.7" y="144.5">HERCULES_NRST</text>
<text x="191.7" y="149.6">MIBSPI1SOMI_0</text>
<text x="191.7" y="147">MIBSPI1SIMO_0</text>
<text x="90.5" y="150.8">AD1IN_12/AD2IN_12</text>
<text x="168" y="152.1">MIBSPI1NCS_1/MII_COL/N2HET1_17/EQEP1S</text>
<text x="177.2" y="154.6">MIBSPI1NCS_2/MDIO/N2HET1_19</text>
<text x="158.9" y="157.2">MIBSPI5SOMI_0/DMM_DATA_12/MII_TXD_0/RMII_TXD_0</text>
<text x="10.3" y="185.9">D</text>
<text x="285.3" y="185.9">D</text>
<text x="35" y="199.9">1</text>
<text x="85" y="199.9">2</text>
<text x="135" y="199.9">3</text>
<text x="185" y="199.9">4</text>
<text x="235" y="199.9">5</text>
<text x="285" y="199.9">6</text>
</g>
<g font-size="1.8" fill="#a90000">
<text x="119.5" y="34.3">1</text>
<text x="217.3" y="35.6">1</text>
<text x="119.5" y="36.8">2</text>
<text x="119.5" y="39.4">3</text>
<text x="119.5" y="41.9">4</text>
<text x="217.3" y="38.1">2</text>
<text x="217.3" y="40.6">3</text>
<text x="119.5" y="44.4">5</text>
<text x="119.5" y="47">6</text>
<text x="217.3" y="43.2">4</text>
<text x="217.3" y="45.7">5</text>
<text x="119.5" y="49.5">7</text>
<text x="119.5" y="52.1">8</text>
<text x="217.3" y="48.3">6</text>
<text x="217.3" y="50.8">7</text>
<text x="217.3" y="53.3">8</text>
<text x="119" y="57.1">10</text>
<text x="119.5" y="54.6">9</text>
<text x="216.8" y="58.4">10</text>
<text x="217.3" y="55.9">9</text>
<text x="119.5" y="67.3">1</text>
<text x="119.5" y="69.8">2</text>
<text x="217.3" y="68.6">1</text>
<text x="217.3" y="71.1">2</text>
<text x="119.5" y="72.4">3</text>
<text x="119.5" y="74.9">4</text>
<text x="119.5" y="77.5">5</text>
<text x="217.3" y="73.7">3</text>
<text x="217.3" y="76.2">4</text>
<text x="119.5" y="80">6</text>
<text x="119.5" y="82.5">7</text>
<text x="217.3" y="78.7">5</text>
<text x="217.3" y="81.3">6</text>
<text x="217.3" y="83.8">7</text>
<text x="119.5" y="85.1">8</text>
<text x="119.5" y="87.6">9</text>
<text x="217.3" y="86.4">8</text>
<text x="217.3" y="88.9">9</text>
<text x="119" y="90.2">10</text>
<text x="216.8" y="91.4">10</text>
<text x="119.5" y="101.6">1</text>
<text x="119.5" y="104.1">2</text>
<text x="119.5" y="106.7">3</text>
<text x="217.3" y="102.9">1</text>
<text x="217.3" y="105.4">2</text>
<text x="217.3" y="107.9">3</text>
<text x="119.5" y="109.2">4</text>
<text x="119.5" y="111.8">5</text>
<text x="217.3" y="110.5">4</text>
<text x="217.3" y="113">5</text>
<text x="119.5" y="114.3">6</text>
<text x="119.5" y="116.8">7</text>
<text x="119.5" y="119.4">8</text>
<text x="217.3" y="115.6">6</text>
<text x="217.3" y="118.1">7</text>
<text x="119" y="124.5">10</text>
<text x="119.5" y="121.9">9</text>
<text x="216.8" y="125.7">10</text>
<text x="217.3" y="120.6">8</text>
<text x="217.3" y="123.2">9</text>
<text x="119.5" y="132.1">1</text>
<text x="119.5" y="134.6">2</text>
<text x="119.5" y="137.2">3</text>
<text x="217.3" y="133.3">1</text>
<text x="217.3" y="135.9">2</text>
<text x="119.5" y="139.7">4</text>
<text x="119.5" y="142.2">5</text>
<text x="217.3" y="138.4">3</text>
<text x="217.3" y="141">4</text>
<text x="217.3" y="143.5">5</text>
<text x="119.5" y="144.8">6</text>
<text x="119.5" y="147.3">7</text>
<text x="119.5" y="149.9">8</text>
<text x="217.3" y="146">6</text>
<text x="217.3" y="148.6">7</text>
<text x="119" y="154.9">10</text>
<text x="119.5" y="152.4">9</text>
<text x="217.3" y="151.1">8</text>
<text x="217.3" y="153.7">9</text>
<text x="216.8" y="156.2">10</text>
</g>
<g font-size="1.8" fill="#006464">
<text x="122.1" y="32.6">J1</text>
<text x="219.9" y="33.9">J2</text>
<text x="117.5" y="60.6">Conn_01x10</text>
<text x="122.1" y="65.7">J3</text>
<text x="215.3" y="61.8">Conn_01x10</text>
<text x="219.9" y="66.9">J4</text>
<text x="117.5" y="93.6">Conn_01x10</text>
<text x="215.3" y="94.9">Conn_01x10</text>
<text x="122.1" y="99.9">J5</text>
<text x="219.9" y="101.2">J8</text>
<text x="117.5" y="127.9">Conn_01x10</text>
<text x="122.1" y="130.4">J7</text>
<text x="215.3" y="129.2">Conn_01x10</text>
<text x="219.9" y="131.7">J6</text>
<text x="117.5" y="158.4">Conn_01x10</text>
<text x="215.3" y="159.6">Conn_01x10</text>
</g>
</svg>
